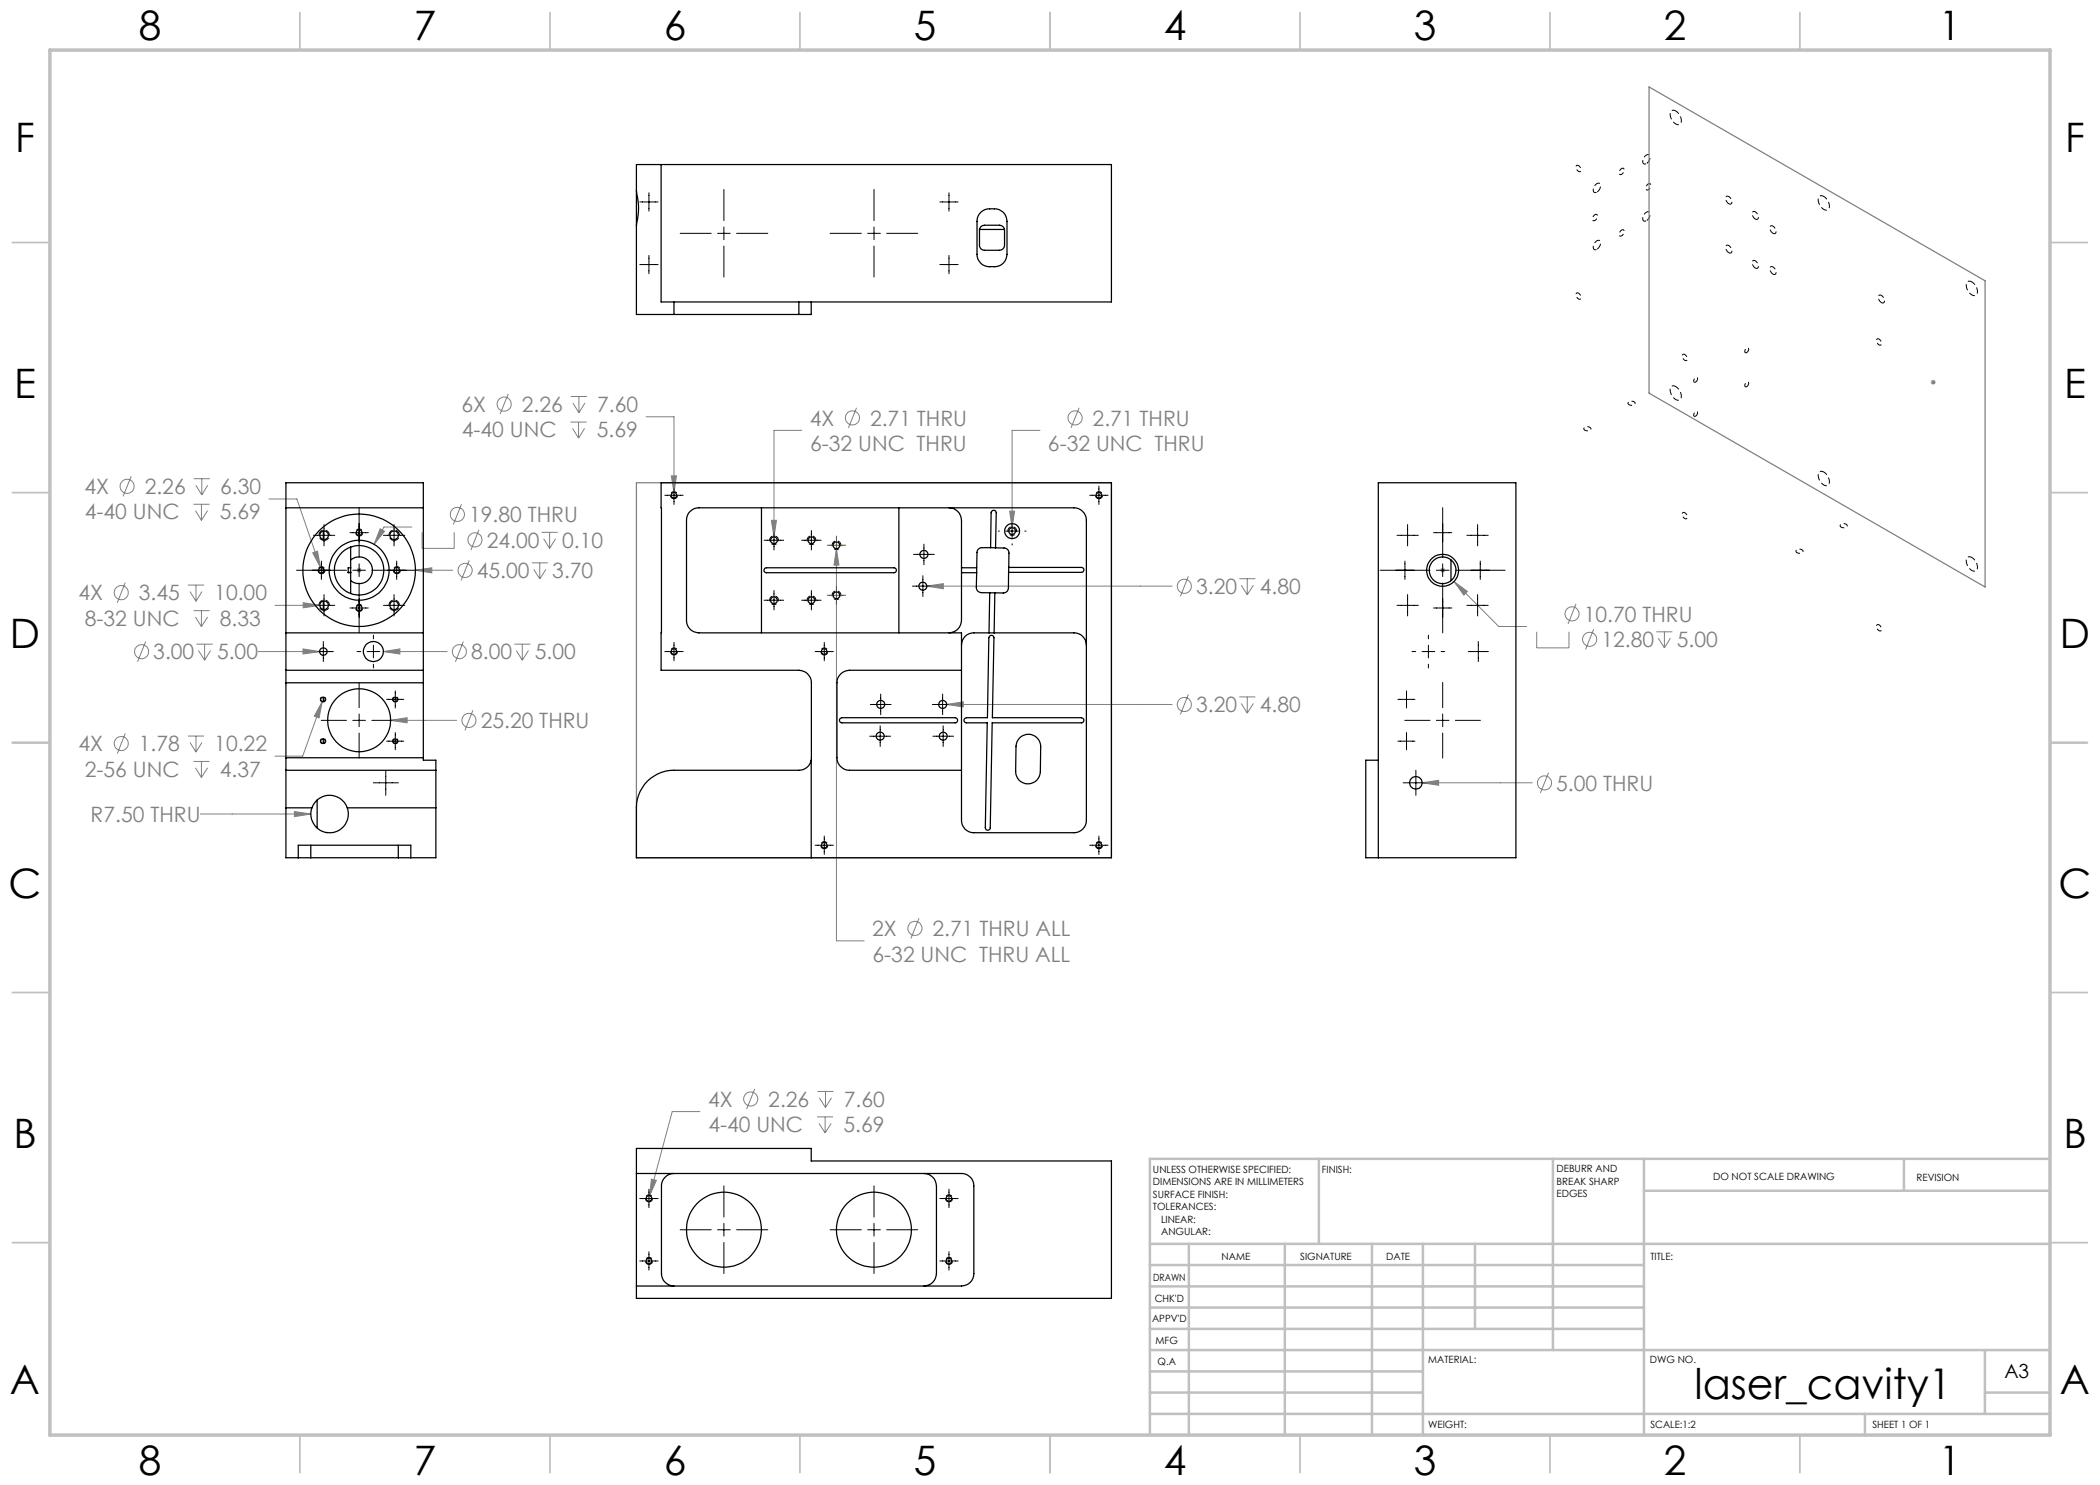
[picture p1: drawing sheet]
<svg xmlns="http://www.w3.org/2000/svg" width="420mm" height="297mm" viewBox="0 0 420 297" stroke-linecap="round" stroke-linejoin="round" font-family="sans-serif">
<g fill="none" stroke="#808080" stroke-width=".2">
<path d="M101.6 78.8l-1.6 4M114.2 79.3h3.2M115.8 79.3v3.2M386.2 76.4h.9M386.3 76.1l.7 .7M386.6 75.9v1M387 76.1l-.7 .7M26.2 95.2l-1.6 4.1M38.7 95.7h3.3M39.2 97l1.2 2M40.4 95.7v3.3M41.6 97l-1.2 2"/>
<path d="M53.8 99.8h5.6l4.7 13.7M114.1 84.4h3.2M114.5 85.7l1.2 1.9M114.6 80.6l1.2 1.9M115.7 84.4v3.2M116.9 85.7l-1.2 1.9M117 80.6l-1.2 1.9M129.2 83.4h5.6v15.1M134.3 95.2h1l-.5 3.3zM160.3 86.1h-5.5v21.3M171.3 81.6l-1.6 4M208 86.1h-5.6v19.4"/>
<path d="M215.8 81.6l-1.6 4M25 116.5l-1.5 4M37.6 117h3.2M38 118.3l1.2 2M38.7 100.9h3.2M39.1 102.1l1.2 2M39.2 117v3.3M40.3 100.9v3.2M40.4 118.3l-1.2 2M41.5 102.1l-1.2 2M62.5 110.6l1-.4 .6 3.3zM71.3 114h1"/>
<path d="M71.5 113.7l.7 .7M71.8 113.6v.9M72.2 113.7l-.7 .7M76 105.8l.9 .5-2.1 2.6zM82.4 105.4h-5.6l-2 3.5M83.1 114l3.3-.4v1zM83.1 114h7.5M84.4 106.5v3.2h6.4v-3.2M92.3 100.9l-1.6 4M93.8 112.1l-1.6 4M95.8 106l-1.6 4M106.4 112.6h3.2"/>
<path d="M106.8 113.9l1.2 1.9M108 112.6v3.2M108.3 106.5h3.2M108.7 107.7l1.2 2M109.2 113.9l-1.2 1.9M109.9 106.5v3.2M111.1 107.7l-1.2 2M154.3 104.1h1l-.5 3.3zM167.3 109.7l.5 3.3h-1zM167.3 109.7v78.5h5.5M185.3 117.2l3.4-.5v1.1zM185.3 117.2h49.1"/>
<path d="M201.9 102.2h1l-.5 3.3zM237.7 115.2l-1.6 4.1M247.9 115.7h3.2M248.2 117l1.2 2M249.4 115.7v3.3M250.7 117l-1.3 2M288 114h1M288.2 113.7l.7 .7M288.5 113.6v.9M288.9 113.7l-.7 .7M290.8 116.3l2.7 2-.7 .7zM290.8 116.3l9 9h5.5"/>
<path d="M29.1 128.3l-1.6 4.1M38.7 122.1h3.2M39.1 123.4l1.2 1.9M39.3 128.8h3.2M39.7 130.1l1.2 1.9M40.3 122.1v3.2M40.9 128.8v3.2M41.5 123.4l-1.2 1.9M42.1 130.1l-1.2 1.9M51.6 130.3h12.3M55 121.1h9M60.6 129.8l3.3 .5-3.3 .5z"/>
<path d="M60.6 120.5l3.4 .6-3.4 .5zM76.7 130.3l3.3-.5v1zM76.7 130.3h12.7M92.7 128.3l-1.6 4.1M102.9 128.8h3.2M103.3 130.1l1.2 1.9M104.5 128.8v3.2M105.7 130.1l-1.2 1.9M237.7 138.9l-1.6 4M247.9 139.4h3.2M249.4 139.4v3.2M307.3 126.4v3.2h6.5v-3.2"/>
<path d="M315.2 120.8l-1.6 4M318.7 125.8l-1.6 4.1M331.3 126.4h3.2M331.6 127.6l1.3 2M332.9 126.4v3.2M334.1 127.6l-1.2 2M25 146.7l-1.5 4M37.6 147.2h3.2M38 148.5l1.2 1.9M38.7 152.3h3.2M39.1 153.6l1.2 1.9M39.2 147.2v3.2"/>
<path d="M40.3 152.3v3.2M40.4 148.5l-1.2 1.9M41.5 153.6l-1.2 1.9M64.5 140.3l-.7 3.3-.9-.4zM64.5 140.3l-4 10.9h-5.5M78.1 144.1l3.3-.6v1.1zM78.1 144.1h13.2M94.6 142.1l-1.6 4M189.3 140.9l3.4-.5v1zM189.3 140.9h45.1M248.2 140.7l1.2 1.9M250.7 140.7l-1.3 1.9"/>
<path d="M284.4 156.6l3.3-.5v1zM284.4 156.6h22.1M309.7 154.5l-1.6 4.1M40.1 162.8h22.1M58.9 162.3l3.3 .5-3.3 .5zM183.8 183.7l-1.6 4M151 217.8l-1.7 4M163.5 218.3h3.2M163.9 219.6l1.2 1.9M165.1 218.3v3.2M166.3 219.6l-1.2 1.9M130.3 235.8l1 .3-1.4 3z"/>
<path d="M140 222.3h-5.6l-4.5 16.8M163.4 223.4h3.2M163.8 224.7l1.2 1.9M165 223.4v3.2M166.2 224.7l-1.2 1.9"/>
<circle cx="25.4" cy="97.3" r="1.41"/>
<circle cx="100.8" cy="80.8" r="1.4"/>
<circle cx="170.5" cy="83.6" r="1.41"/>
<circle cx="215" cy="83.6" r="1.41"/>
<circle cx="24.2" cy="118.5" r="1.4"/>
<circle cx="91.5" cy="102.9" r="1.41"/>
<circle cx="93" cy="114.1" r="1.42"/>
<circle cx="95" cy="108" r="1.42"/>
<circle cx="236.9" cy="117.2" r="1.41"/>
<circle cx="28.3" cy="130.3" r="1.41"/>
<circle cx="91.9" cy="130.3" r="1.4"/>
<circle cx="314.4" cy="122.8" r="1.4"/>
<circle cx="317.9" cy="127.9" r="1.41"/>
<circle cx="24.2" cy="148.7" r="1.4"/>
<circle cx="93.8" cy="144.1" r="1.41"/>
<circle cx="236.9" cy="140.9" r="1.4"/>
<circle cx="308.9" cy="156.6" r="1.41"/>
<circle cx="183" cy="185.7" r="1.41"/>
<circle cx="150.1" cy="219.8" r="1.41"/>
</g>
<g fill="none" stroke="#000" stroke-width=".2" stroke-dasharray="1.3 .6" stroke-dashoffset=".7" stroke-linecap="butt">
<path d="M315.7 34.3a.69 .69 0 0 1-.5-.6 .69 .69 0 0 1 .3-.7 .77 .77 0 0 1 .4 1.3h-.2M324.3 34.9a.69 .69 0 0 0 .5-.6 .69 .69 0 0 0-.3-.7 .77 .77 0 0 0-.4 1.3h.2M329.7 37.9a.69 .69 0 0 0 .4-.5 .69 .69 0 0 0-.2-.7 .77 .77 0 0 0-.5 1.3l.3-.1M315.7 59.8a.69 .69 0 0 1-.5-.6 .69 .69 0 0 1 .3-.6 .77 .77 0 0 1 .4 1.3l-.2-.1M319 44.1a.69 .69 0 0 0 .5-.6 .69 .69 0 0 0-.3-.6 .77 .77 0 0 0-.4 1.3l.2-.1M324.3 47.2a.69 .69 0 0 0 .5-.6 .69 .69 0 0 0-.3-.7 .77 .77 0 0 0-.4 1.3h.2M337 72.1a.69 .69 0 0 1-.5-.6 .69 .69 0 0 1 .2-.7 .77 .77 0 0 1 .5 1.3h-.2M375.8 69a.69 .69 0 0 1-.5-.6 .69 .69 0 0 1 .3-.7 .77 .77 0 0 1 .5 1.3h-.3M318 85.5a.69 .69 0 0 0-.7-.2 .69 .69 0 0 0-.5 .6 .77 .77 0 0 0 1.4-.3l-.2-.1M326.8 80.4a.69 .69 0 0 0-.7-.2 .69 .69 0 0 0-.5 .6 .77 .77 0 0 0 1.4-.3l-.2-.1M154.8 108.9a.88 .88 0 0 1-.8-1.3 .88 .88 0 0 1 1.5-.1 .88 .88 0 0 1-.6 1.4h-.1M162.3 108.9a.88 .88 0 0 1-.8-1.3 .88 .88 0 0 1 1.5-.1 .88 .88 0 0 1-.6 1.4h-.1"/>
<path d="M167.3 119.9a.88 .88 0 0 1-.8-1.3 .88 .88 0 0 1 1.5-.1 .88 .88 0 0 1-.6 1.4h-.1M167.3 109.9a.88 .88 0 0 1-.8-1.3 .88 .88 0 0 1 1.5-.1 .88 .88 0 0 1-.6 1.4h-.1M202.4 107.1a.88 .88 0 0 1-.7-1.3 .88 .88 0 0 1 1.5-.1 .88 .88 0 0 1-.6 1.4h-.2M337 103.7a.69 .69 0 0 1-.5-.5 .69 .69 0 0 1 .2-.7 .77 .77 0 0 1 .5 1.3l-.2-.1M360.4 110a.69 .69 0 0 0-.7-.2 .69 .69 0 0 0-.5 .6 .77 .77 0 0 0 1.4-.3l-.2-.1M369.2 104.9a.69 .69 0 0 0-.7-.2 .69 .69 0 0 0-.4 .6 .77 .77 0 0 0 1.3-.3l-.2-.1M154.8 120.9a.88 .88 0 0 1-.8-1.3 .88 .88 0 0 1 1.5-.1 .88 .88 0 0 1-.6 1.4h-.1M162.3 120.9a.88 .88 0 0 1-.8-1.3 .88 .88 0 0 1 1.5-.1 .88 .88 0 0 1-.6 1.4h-.1M375.8 126.1a.69 .69 0 0 1-.5-.5 .69 .69 0 0 1 .3-.7 .77 .77 0 0 1 .5 1.3l-.3-.1"/>
</g>
<g fill="none" stroke="#000" stroke-width=".2" stroke-dasharray="1.3 .6" stroke-dashoffset=".3" stroke-linecap="butt">
<path d="M345.8 50.5a.93 .93 0 0 1-.4-1.5 .99 .99 0 0 1 .7 1.6l-.3-.1M345.8 40.7a.93 .93 0 0 1-.4-1.5 .99 .99 0 0 1 .7 1.6l-.3-.1M351.1 53.6a.93 .93 0 0 1-.4-1.5 .99 .99 0 0 1 .7 1.6l-.3-.1M351.1 43.8a.93 .93 0 0 1-.4-1.5 .99 .99 0 0 1 .7 1.6l-.3-.1M354.6 54.8a.93 .93 0 0 1-.3-1.5 .99 .99 0 0 1 .7 1.6l-.4-.1M354.6 46.7a.93 .93 0 0 1-.3-1.6 .99 .99 0 0 1 .7 1.6h-.4M376.3 60.5a.93 .93 0 0 1-.3-1.5 .99 .99 0 0 1 .6 1.6l-.3-.1M134.8 99.8a.71 .71 0 0 1-.6-1.1 .71 .71 0 0 1 1.2-.1 .71 .71 0 0 1-.5 1.1l-.1 .1M219.8 99.8a.71 .71 0 0 1-.6-1.1 .71 .71 0 0 1 1.2-.1 .71 .71 0 0 1-.5 1.1l-.1 .1M64.3 114.8a.71 .71 0 0 1-.6-1.1 .71 .71 0 0 1 1.2-.1 .71 .71 0 0 1-.5 1.1l-.1 .1M71.8 107.2a.71 .71 0 0 1-.6-1 .71 .71 0 0 1 1.2-.1 .71 .71 0 0 1-.4 1.1h-.2M79.4 114.8a.71 .71 0 0 1-.7-1.1 .71 .71 0 0 1 1.2-.1 .71 .71 0 0 1-.4 1.1l-.1 .1"/>
<path d="M71.8 122.3a.71 .71 0 0 1-.6-1 .71 .71 0 0 1 1.2-.1 .71 .71 0 0 1-.4 1.1h-.2M134.8 131a.71 .71 0 0 1-.6-1 .71 .71 0 0 1 1.2-.1 .71 .71 0 0 1-.5 1.1h-.1M164.9 131a.71 .71 0 0 1-.7-1 .71 .71 0 0 1 1.2-.1 .71 .71 0 0 1-.4 1.1h-.1M164.9 169.8a.71 .71 0 0 1-.7-1.1 .71 .71 0 0 1 1.2-.1 .71 .71 0 0 1-.4 1.1l-.1 .1M219.8 169.8a.71 .71 0 0 1-.6-1.1 .71 .71 0 0 1 1.2-.1 .71 .71 0 0 1-.5 1.1l-.1 .1M129.8 252.9a.71 .71 0 0 1-.6-1 .71 .71 0 0 1 1.2-.1 .71 .71 0 0 1-.5 1.1h-.1M129.8 240.4a.71 .71 0 0 1-.6-1 .71 .71 0 0 1 1.2-.1 .71 .71 0 0 1-.5 1.1h-.1M189.8 240.4a.71 .71 0 0 1-.6-1 .71 .71 0 0 1 1.2-.1 .71 .71 0 0 1-.5 1.1h-.1M189.8 252.9a.71 .71 0 0 1-.6-1 .71 .71 0 0 1 1.2-.1 .71 .71 0 0 1-.5 1.1h-.1"/>
</g>
<path d="M339.1 76.4l.3-.3a.36 .36 0 0 0 0-.6 .36 .36 0 0 0-.5 .3l-.2 .3a.25 .25 0 0 0 .1 .3 .25 .25 0 0 0 .3 0M349.3 70.5l.3-.3a.36 .36 0 0 0 0-.6 .36 .36 0 0 0-.5 .3l-.1 .3a.25 .25 0 0 0 0 .3 .25 .25 0 0 0 .3 0M349.3 77.3l.3-.3a.36 .36 0 0 0 0-.6 .36 .36 0 0 0-.5 .3l-.1 .3a.25 .25 0 0 0 0 .3 .25 .25 0 0 0 .3 0M339.1 83.2l.3-.3a.36 .36 0 0 0 0-.6 .36 .36 0 0 0-.5 .3l-.2 .3a.25 .25 0 0 0 .1 .3 .25 .25 0 0 0 .3 0M64.8 108.1a1.04 1.04 0 0 1-.9-1.5 1.04 1.04 0 0 1 1.8-.2 1.04 1.04 0 0 1-.7 1.7h-.2M78.8 108.1a1.04 1.04 0 0 1-.9-1.5 1.04 1.04 0 0 1 1.8-.2 1.04 1.04 0 0 1-.7 1.7h-.2M64.8 122.1a1.04 1.04 0 0 1-.9-1.5 1.04 1.04 0 0 1 1.8-.2 1.04 1.04 0 0 1-.7 1.7h-.2M78.8 122.1a1.04 1.04 0 0 1-.9-1.5 1.04 1.04 0 0 1 1.8-.2 1.04 1.04 0 0 1-.7 1.7h-.2" fill="none" stroke="#000" stroke-width=".2" stroke-dasharray="1.3 .6" stroke-dashoffset=".2" stroke-linecap="butt"/>
<path d="M319.4 38.4a1.14 1.14 0 0 0 .4-1.8 1.21 1.21 0 0 0-.9 1.9l.5-.1M329.3 32.7a1.14 1.14 0 0 0 .4-1.8 1.21 1.21 0 0 0-.9 1.9l.5-.1M319.4 49.9a1.14 1.14 0 0 0 .4-1.8 1.21 1.21 0 0 0-.9 1.8h.5M329.3 44.1a1.14 1.14 0 0 0 .4-1.7 1.21 1.21 0 0 0-.9 1.8l.5-.1M64.6 140.4a.55 .55 0 0 1-.5-.8 .55 .55 0 0 1 .9-.1 .55 .55 0 0 1-.3 .9h-.1M64.6 148.8a.55 .55 0 0 1-.5-.8 .55 .55 0 0 1 .9-.1 .55 .55 0 0 1-.3 .9h-.1M79.1 148.8a.55 .55 0 0 1-.5-.8 .55 .55 0 0 1 .9-.1 .55 .55 0 0 1-.3 .9h-.1M79.1 140.4a.55 .55 0 0 1-.5-.8 .55 .55 0 0 1 .9-.1 .55 .55 0 0 1-.3 .9h-.1" fill="none" stroke="#000" stroke-width=".2" stroke-dasharray="1.3 .6" stroke-dashoffset="-.1" stroke-linecap="butt"/>
<path d="M335.1 22.2a.75 .75 0 0 0-.9 0 .75 .75 0 0 0-.1 1 1.82 1.82 0 0 0 1.8 1.7 1.72 1.72 0 0 0-.5-2.5l-.3-.2M364.8 39.3a.75 .75 0 0 0-1 0 .75 .75 0 0 0-.1 1 1.82 1.82 0 0 0 1.8 1.7 1.72 1.72 0 0 0-.5-2.5l-.2-.2M394.4 56.4a.75 .75 0 0 0-1 0 .75 .75 0 0 0-.1 1 1.82 1.82 0 0 0 1.8 1.7 1.72 1.72 0 0 0-.5-2.5l-.2-.2M335.1 77.3a.75 .75 0 0 0-.9 .1 .75 .75 0 0 0-.1 .9 1.82 1.82 0 0 0 1.8 1.7 1.72 1.72 0 0 0-.5-2.5l-.3-.2M364.8 94.4a.75 .75 0 0 0-1 .1 .75 .75 0 0 0-.1 .9 1.82 1.82 0 0 0 1.8 1.7 1.72 1.72 0 0 0-.5-2.5l-.2-.2M394.4 111.5a.75 .75 0 0 0-1 0 .75 .75 0 0 0-.1 1 1.82 1.82 0 0 0 1.8 1.7 1.72 1.72 0 0 0-.5-2.5l-.2-.2" fill="none" stroke="#000" stroke-width=".2" stroke-dasharray="1.3 .6" stroke-dashoffset=".4" stroke-linecap="butt"/>
<g fill="none" stroke="#000" stroke-width=".2">
<path d="M129.8 38.6v3.6M144.8 37.9v6.2M174.8 37.9v6.2M189.8 38.6v3.6M128 52.9h3.6M128 40.4h3.6M129.8 51.1v3.6M136 46.7h6.2M143.5 46.7h2.5M144.8 45.4v2.5M144.8 49.2v6.2M147.3 46.7h6.3"/>
<path d="M166 46.7h6.3M173.5 46.7h2.6M174.8 45.4v2.5M174.8 49.2v6.2M177.3 46.7h6.3M188 52.9h3.6M188 40.4h3.6M189.8 51.1v3.6M133 99.1h3.6M134.8 97.2v3.7M217.9 99.1h3.7M219.8 97.2v3.7"/>
<path d="M59.3 114h10M62.7 107.1h4.3M64.3 112.2v3.7M64.8 104.9v4.3M64.8 118.9v4.3M70 106.5h3.7M70.6 114h2.5M71.8 101.5v10M71.8 112.8v2.5M71.8 116.6v10M74.4 114h9.9M76.7 107.1h4.3"/>
<path d="M78.8 104.9v4.3M78.8 118.9v4.3M79.3 112.2v3.7M152.8 108.1h3.9M154.8 106.1v3.9M154.8 118.1v3.9M160.3 108.1h3.9M162.3 106.1v3.9M162.3 118.1v3.9M182.5 117.2h4.1M182.7 110.9h4.2M184.6 115.1v4.2"/>
<path d="M184.8 108.8v4.2M199.7 106.2h.2M201.2 106.2h2.5M202.4 103.5v.2M202.4 104.9v2.6M202.4 108.8v.2M205 106.2h.2M276 114h10M279.4 107.1h4.3M281 112.2v3.7M281.5 104.9v4.3M281.5 118.9v4.3"/>
<path d="M286.7 106.5h3.7M287.3 114h2.5M288.5 101.5v10M288.5 112.8v2.5M288.5 116.6v10M291.1 114h9.9M293.4 107.1h4.2M295.5 104.9v4.3M295.5 118.9v4.3M296.1 112.2v3.7M62.7 130.3h4M62.7 121.1h4.3"/>
<path d="M64.7 128.3v4M70 121.6h3.7M71.4 130.3h.7M71.8 136.5v5M73.4 130.3h2.6M74.7 127v.8M74.7 129v2.6M74.7 132.9v.7M76.7 121.1h4.3M77.2 130.3h.7M77.3 139.9h3.5M79.1 138.2v3.4"/>
<path d="M133 130.3h3.6M134.8 128.5v3.6M152.8 120h3.9M160.3 120h3.9M163 130.3h3.7M164.9 128.5v3.6M176.1 138.8v4.1M188.5 138.8v4.1M279.4 121.1h4.3M279.6 139.9h3.4M281.3 138.2v3.4M282.4 130.3h.7"/>
<path d="M284.4 130.3h2.5M285.7 127v.8M285.7 129v2.6M285.7 132.9v.7M286.7 121.6h3.7M288.2 130.3h.7M288.5 136.5v5M293.4 121.1h4.2M293.7 130.3h4M295.7 128.3v4M64.2 144.1h5.1M70.6 144.1h2.5"/>
<path d="M71.8 142.8v2.5M71.8 146.6v5M74.4 144.1h5M74.6 156.6h5.1M77.2 154.1v5M77.3 148.2h3.5M79.1 146.5v3.5M174 147.2h4.1M174.1 140.9h4.1M176 145.2v4.1M186.5 140.9h4.1M186.6 147.2h4.1"/>
<path d="M188.6 145.2v4.1M279.6 148.2h3.4M280.6 156.6h5.1M281 144.1h5M281.3 146.5v3.5M283.2 154.1v5M287.3 144.1h2.5M288.5 142.8v2.5M288.5 146.6v5M291.1 144.1h5M163 169h3.7M164.9 167.2v3.7"/>
<path d="M217.9 169h3.7M219.8 167.2v3.7M128 239.7h3.6M129.8 237.8v3.7M144.8 237.2v6.2M174.8 237.2v6.2M188 239.7h3.6M189.8 237.8v3.7M128 252.2h3.6M129.8 250.4v3.6M136 246h6.2M143.5 246h2.5"/>
<path d="M144.8 244.7v2.5M144.8 248.5v6.2M147.3 246h6.3M166 246h6.3M173.5 246h2.6M174.8 244.7v2.5M174.8 248.5v6.2M177.3 246h6.3M188 252.2h3.6M189.8 250.4v3.6"/>
</g>
<g fill="none" stroke="#c0c0c0" stroke-width=".35">
<path d="M60 2.5v7.5M110 2.5v7.5M160 2.5v7.5M210 2.5v7.5M260 2.5v7.5M310 2.5v7.5M360 2.5v7.5M2.5 48.5h7.5M410 48.5h7.5M2.5 98.5h7.5M410 98.5h7.5M2.5 148.5h7.5"/>
<path d="M410 148.5h7.5M2.5 198.5h7.5M410 198.5h7.5M2.5 248.5h7.5M410 248.5h7.5M60 287v7.5M110 287v7.5M160 287v7.5M210 287v7.5M260 287v7.5M310 287v7.5M360 287v7.5"/>
</g>
<g fill="none" stroke="#c0c0c0" stroke-width=".5">
<path d="M263.8 231.8v17M310.6 231.8v38.2M328.8 231.8v55.2M328.8 238.2h81.2M380.8 231.8v6.4M410 231.8h-180v55.2M230 248.8h180M230 257.3h98.8M230 253h98.8M237.8 248.8v38.2M257 248.8v38.2M274.4 248.8v38.2"/>
<path d="M284.6 248.8v38.2M295 248.8v17M230 265.8h98.8M230 261.5h98.8M230 278.5h54.6M230 274.3h54.6M230 270h180M397 278.5h13M397 270v12.8M230 282.8h180M373 282.8v4.2"/>
</g>
<path d="M10 10h400v277h-400z" fill="none" stroke="#c0c0c0" stroke-width=".7"/>
<path d="M329.8 17.4l67.2 38.8v61.2l-67.2-38.8zM127.3 96.6h95v75h-95z" fill="none" stroke="#808080" stroke-width=".25"/>
<path d="M165.5 119.1h3.6M165.5 109h3.6M167.3 107.2v3.7M167.3 117.2v3.7" fill="none" stroke="#808000" stroke-width=".2"/>
<path d="M154.3 104.1l.5 3.3 .5-3.3zM134.3 95.2l.5 3.3 .5-3.3zM201.9 102.2l.5 3.3 .5-3.3zM167.3 109.7l-.5 3.3h1zM185.3 117.2l3.4 .6v-1.1zM189.3 140.9l3.4 .5v-1zM284.4 156.6l3.3 .5v-1zM290.8 116.3l2 2.7 .7-.7zM64.5 140.3l-1.6 2.9 .9 .4zM60.6 120.5v1.1l3.4-.5zM62.5 110.6l1.6 2.9-.6-3.3zM76.7 130.3l3.3 .5v-1zM60.6 129.8v1l3.3-.5zM58.9 162.3v1l3.3-.5zM78.1 144.1l3.3 .5v-1.1zM83.1 114l3.3 .6v-1zM76 105.8l-1.2 3.1 2.1-2.6zM130.3 235.8l-.4 3.3 1.4-3z" fill="#808080"/>
<g fill="none" stroke="#000" stroke-width=".25">
<path d="M127.3 38.1l.1 .6a13.8 13.8 0 0 1-.1 6.5M127.3 38.1v7.1M132.2 32.9h-4.9v5.2M132.2 32.9h90.1v27.5h-90.1zM127.3 45.2v17.7h7.5M195.9 45.9h5M196.1 42.5a3.6 3.6 0 0 1 4.9 .4l.4 1.4v6.6a2.47 2.47 0 0 1-2.5 2.4 2.89 2.89 0 0 1-3.3-1.5l-.2-.9v-6.6a2.33 2.33 0 0 1 .7-1.8zM196.2 45.3l.7-.3h3a1.02 1.02 0 0 1 1 1.1v3a1.02 1.02 0 0 1-1 1h-3a.96 .96 0 0 1-1-1v-3.2zM134.8 62.9h25M134.8 60.4v2.5M159.8 60.4v2.5M162.2 60.4v2.5h-2.4"/>
<path d="M132.2 96.6h90.1v75h-95v-10a7.5 7.5 0 0 1 7.5-7.5h25a2.43 2.43 0 0 0 2.5-2.6v-14.9a2.53 2.53 0 0 0-2.5-2.5h-27.6zM57.2 101.6h27.5M64.7 106.2v1.7M64.7 113.7v.8M69.6 114.5h.5M70.1 113.6v.9M70.1 112a2.67 2.67 0 0 1 3.7 .2 2.67 2.67 0 0 1 0 3.7 2.67 2.67 0 0 1-3.7 .2M70.1 113.6h-.5v.9h.5M70.1 109.4v4.2M70.1 114.5v4.2M138 102.3a2.32 2.32 0 0 1 1.8-.7h75a2.53 2.53 0 0 1 2.5 2.5v60a2.47 2.47 0 0 1-2.5 2.4h-20a2.41 2.41 0 0 1-2.5-2.4v-37.5h-52.5a2.47 2.47 0 0 1-2.5-2.5v-20a2.47 2.47 0 0 1 .7-1.8zM152.3 101.6v25"/>
<path d="M152.9 113.7l.4-.1h25.5a.49 .49 0 0 1 .5 .4 .49 .49 0 0 1-.5 .5h-25.7a.48 .48 0 0 1-.2-.8zM179.8 101.6v25M189.8 101.6a2.53 2.53 0 0 1 2.5 2.5v20a2.53 2.53 0 0 1-2.5 2.5M192.3 114.5h3M192.3 113.6h3M195.3 114.5v3a1.02 1.02 0 0 0 1 1l1.6 .1M195.3 113.6v.9M197.9 118.6l-.1 8M197.9 118.6h1.1M198.1 109.5l.1-7a.51 .51 0 0 1 .5-.4 .51 .51 0 0 1 .5 .4l-.1 7.1M198.1 109.5h-1.7a.97 .97 0 0 0-1 1l-.1 3.1M198.1 109.5l1 .1"/>
<path d="M199 118.6l-.2 8M199.1 109.6h1.7a.97 .97 0 0 1 1 1v2.9M201.7 114.5v3.1a1.02 1.02 0 0 1-1 1h-1.7M201.8 113.5h14.5a.49 .49 0 0 1 .5 .5 .49 .49 0 0 1-.5 .5h-14.6M201.8 113.5l-.1 1M290.2 112v4.1M57.2 134.1v2.5M57.2 134.1v-37.5h27.5v37.5M57.2 134.1h27.5M57.2 126.6h27.5M57.2 136.6v14.9M57.2 136.6h27.5"/>
<path d="M64.7 120.2v1.7M64.7 139.4v.9M84.7 134.1v2.5M84.7 136.6v14.9M192.3 134.1h-22.4a2.53 2.53 0 0 0-2.5 2.5v14.9a2.53 2.53 0 0 0 2.5 2.6h22.4M192.3 129a2.41 2.41 0 0 1 2.5-2.4h20a2.47 2.47 0 0 1 2.5 2.4M197.9 127.2l.2-.1a.51 .51 0 0 1 .7 .5l-.3 15.9h17.8a.51 .51 0 0 1 .5 .6 .51 .51 0 0 1-.5 .5h-17.9l-.4 21a.49 .49 0 0 1-.4 .4 .49 .49 0 0 1-.5-.4l.3-21h-4.1a.51 .51 0 0 1-.5-.5 .51 .51 0 0 1 .5-.6h4.2l.3-15.9zM57.2 154.1v7.5M57.2 151.5v2.6M57.2 154.1h30M57.2 151.5h27.5M64.7 147.8v.9"/>
<path d="M84.7 151.5v.5h2.5v2.1M87.2 154.1v7.5M162.2 152v19.6M168 143.7l.4-.2h22.6a.51 .51 0 0 1 .5 .6 .51 .51 0 0 1-.5 .5l-22.8-.1a.5 .5 0 0 1-.2-.8zM204 147.5a2.47 2.47 0 0 1 2.7-.4 2.47 2.47 0 0 1 1.4 2.3v5a2.47 2.47 0 0 1-2.6 2.4 2.47 2.47 0 0 1-2.4-2.5l.1-5a2.55 2.55 0 0 1 .8-1.8zM275.7 152h-2.5v19.6h30v-75h-27.5v75M57.2 161.6v10h2.5M57.2 161.6h5.2M59.7 171.6h2.5M59.7 171.6v-2.6h22.5v2.6M62.2 171.6h17.5M62.2 169v2.6"/>
<path d="M62.4 161.6a3.8 3.8 0 0 1 3.5-2.6 3.8 3.8 0 0 1 3.6 2.6M62.4 161.6a3.8 3.8 0 0 0 3.5 5 3.8 3.8 0 0 0 3.6-5M63.4 160v5.6M65.2 166.5h.1M69.5 161.6h17.7M79.7 171.6h2.5M79.7 169v2.6M87.2 161.6v10h-5M127.3 234.7h65a2.47 2.47 0 0 1 2.5 2.5v17.5a2.47 2.47 0 0 1-2.5 2.5h-65M127.3 229.7h34.9v2.5h60.1v27.5h-95zM134.8 234.7a2.53 2.53 0 0 0-2.5 2.5v17.5a2.48 2.48 0 0 0 2.2 2.5M184.8 234.7a2.53 2.53 0 0 1 2.5 2.5v17.5a2.53 2.53 0 0 1-2.5 2.5"/>
<path d="M134.5 257.2h.1M134.5 257.2h.3"/>
<circle cx="134.8" cy="99.1" r=".56"/>
<circle cx="219.8" cy="99.1" r=".56"/>
<circle cx="64.3" cy="114.1" r=".56"/>
<circle cx="64.8" cy="107" r=".87"/>
<circle cx="71.8" cy="114" r="6"/>
<circle cx="71.8" cy="106.5" r=".58"/>
<circle cx="71.8" cy="114.1" r="4.9"/>
<circle cx="71.8" cy="114.1" r="11.3"/>
<circle cx="78.8" cy="107" r=".87"/>
<circle cx="79.4" cy="114.1" r=".56"/>
<circle cx="154.8" cy="108.1" r=".67"/>
<circle cx="162.3" cy="108.1" r=".67"/>
<circle cx="167.3" cy="119.1" r=".67"/>
<circle cx="167.3" cy="109.1" r=".67"/>
<circle cx="184.6" cy="117.2" r=".8"/>
<circle cx="184.8" cy="110.9" r=".81"/>
<circle cx="202.4" cy="106.2" r=".66"/>
<circle cx="202.4" cy="106.2" r="1.51"/>
<circle cx="288.5" cy="114.1" r="3.2"/>
<circle cx="288.5" cy="114" r="2.68"/>
<circle cx="64.6" cy="139.9" r=".46"/>
<circle cx="64.7" cy="130.3" r=".75"/>
<circle cx="64.8" cy="121" r=".87"/>
<circle cx="71.8" cy="121.6" r=".57"/>
<circle cx="74.7" cy="130.3" r="2"/>
<circle cx="78.8" cy="121" r=".87"/>
<circle cx="79" cy="139.9" r=".45"/>
<circle cx="134.8" cy="130.3" r=".56"/>
<circle cx="154.8" cy="120" r=".67"/>
<circle cx="162.3" cy="120" r=".67"/>
<circle cx="164.8" cy="130.3" r=".56"/>
<circle cx="64.6" cy="148.2" r=".46"/>
<circle cx="71.8" cy="144.1" r="6.3"/>
<circle cx="79" cy="148.2" r=".45"/>
<circle cx="176" cy="147.2" r=".81"/>
<circle cx="176.1" cy="140.9" r=".8"/>
<circle cx="188.5" cy="140.9" r=".79"/>
<circle cx="188.6" cy="147.2" r=".8"/>
<circle cx="283.2" cy="156.6" r="1.25"/>
<circle cx="164.8" cy="169.1" r=".56"/>
<circle cx="219.8" cy="169.1" r=".56"/>
<circle cx="129.8" cy="239.7" r=".56"/>
<circle cx="189.8" cy="239.7" r=".57"/>
<circle cx="129.8" cy="252.2" r=".56"/>
<circle cx="144.8" cy="245.9" r="7.5"/>
<circle cx="174.8" cy="246" r="7.5"/>
<circle cx="189.8" cy="252.2" r=".57"/>
</g>
<text font-size="8.5" x="338.9" y="279.7">laser_cavity1</text>
<g font-size="8.1">
<text x="27.8" y="8">8</text>
<text x="82.8" y="8">7</text>
<text x="132.8" y="8">6</text>
<text x="182.8" y="8">5</text>
<text x="232.8" y="8">4</text>
<text x="282.8" y="8">3</text>
<text x="332.8" y="8">2</text>
<text x="387.8" y="8">1</text>
<text x="3" y="30.4">F</text>
<text x="413" y="30.4">F</text>
<text x="2.8" y="79.6">E</text>
<text x="412.8" y="79.6">E</text>
<text x="2" y="129.6">D</text>
<text x="412" y="129.6">D</text>
<text x="1.7" y="179.6">C</text>
<text x="411.7" y="179.6">C</text>
<text x="2.7" y="229.6">B</text>
<text x="412.7" y="229.6">B</text>
<text x="2" y="278.9">A</text>
<text x="412" y="278.9">A</text>
<text x="27.8" y="295">8</text>
<text x="82.8" y="295">7</text>
<text x="132.8" y="295">6</text>
<text x="182.8" y="295">5</text>
<text x="232.8" y="295">4</text>
<text x="282.8" y="295">3</text>
<text x="332.8" y="295">2</text>
<text x="387.8" y="295">1</text>
</g>
<g font-size="4.2" fill="#808080">
<text x="92.3" y="82.4">6X</text>
<text x="104.4" y="82.4">2.26</text>
<text x="119.4" y="82.4">7.60</text>
<text x="92.4" y="87.4">4-40 UNC</text>
<text x="119.4" y="87.4">5.69</text>
<text x="161.9" y="85.1">4X</text>
<text x="174" y="85.1">2.71 THRU</text>
<text x="218.5" y="85.1">2.71 THRU</text>
<text x="162" y="90.2">6-32 UNC THRU</text>
<text x="209.6" y="90.2">6-32 UNC THRU</text>
<text x="16.9" y="98.8">4X</text>
<text x="28.9" y="98.8">2.26</text>
<text x="44" y="98.8">6.30</text>
<text x="16.9" y="103.9">4-40 UNC</text>
<text x="44" y="103.9">5.69</text>
<text x="93.8" y="104.4">19.80 THRU</text>
<text x="97.3" y="109.5">24.00</text>
<text x="112.4" y="109.5">0.10</text>
<text x="95.4" y="115.6">45.00</text>
<text x="110.5" y="115.6">3.70</text>
<text x="239.2" y="118.8">3.20</text>
<text x="252" y="118.8">4.80</text>
<text x="15.7" y="120.1">4X</text>
<text x="16.9" y="125.2">8-32 UNC</text>
<text x="27.8" y="120.1">3.45</text>
<text x="42.9" y="120.1">10.00</text>
<text x="44" y="125.2">8.33</text>
<text x="316.8" y="124.3">10.70 THRU</text>
<text x="30.7" y="131.9">3.00</text>
<text x="43.4" y="131.9">5.00</text>
<text x="94.2" y="131.9">8.00</text>
<text x="107" y="131.9">5.00</text>
<text x="320.3" y="129.4">12.80</text>
<text x="335.4" y="129.4">5.00</text>
<text x="239.2" y="142.4">3.20</text>
<text x="252" y="142.4">4.80</text>
<text x="96.1" y="145.6">25.20 THRU</text>
<text x="15.7" y="150.2">4X</text>
<text x="16.9" y="155.3">2-56 UNC</text>
<text x="27.8" y="150.2">1.78</text>
<text x="42.9" y="150.2">10.22</text>
<text x="44" y="155.3">4.37</text>
<text x="311.2" y="158.1">5.00 THRU</text>
<text x="18.1" y="164.4">R7.50 THRU</text>
<text x="174.4" y="187.2">2X</text>
<text x="186.5" y="187.2">2.71 THRU ALL</text>
<text x="174.5" y="192.3">6-32 UNC THRU ALL</text>
<text x="141.6" y="221.3">4X</text>
<text x="153.7" y="221.3">2.26</text>
<text x="168.8" y="221.3">7.60</text>
<text x="141.7" y="226.4">4-40 UNC</text>
<text x="168.7" y="226.4">5.69</text>
</g>
<text font-size="3.9" x="400.9" y="275.5">A3</text>
<g font-size="2">
<text x="230.6" y="234.6">UNLESS OTHERWISE SPECIFIED:</text>
<text x="230.6" y="237.1">DIMENSIONS ARE IN MILLIMETERS</text>
<text x="230.6" y="239.6">SURFACE FINISH:</text>
<text x="264.4" y="234.6">FINISH:</text>
<text x="311.3" y="234.5">DEBURR AND</text>
<text x="311.3" y="237">BREAK SHARP</text>
<text x="311.3" y="239.5">EDGES</text>
<text x="342.6" y="236">DO NOT SCALE DRAWING</text>
<text x="383.3" y="236.2">REVISION</text>
<text x="230.6" y="242.1">TOLERANCES:</text>
<text x="232.2" y="244.6">LINEAR:</text>
<text x="232.2" y="247.1">ANGULAR:</text>
<text x="244.3" y="252">NAME</text>
<text x="260" y="251.9">SIGNATURE</text>
<text x="277.2" y="251.9">DATE</text>
<text x="330.1" y="251.9">TITLE:</text>
<text x="230.6" y="256.1">DRAWN</text>
<text x="230.9" y="260.3">CHK'D</text>
<text x="230.4" y="264.4">APPV'D</text>
<text x="231.1" y="268.8">MFG</text>
<text x="231.5" y="273">Q.A</text>
<text x="285.6" y="272.5">MATERIAL:</text>
<text x="330" y="272.5">DWG NO.</text>
<text x="285.6" y="285.5">WEIGHT:</text>
<text x="330.1" y="285.6">SCALE:1:2</text>
<text x="374.5" y="285.6">SHEET 1 OF 1</text>
</g>
</svg>
